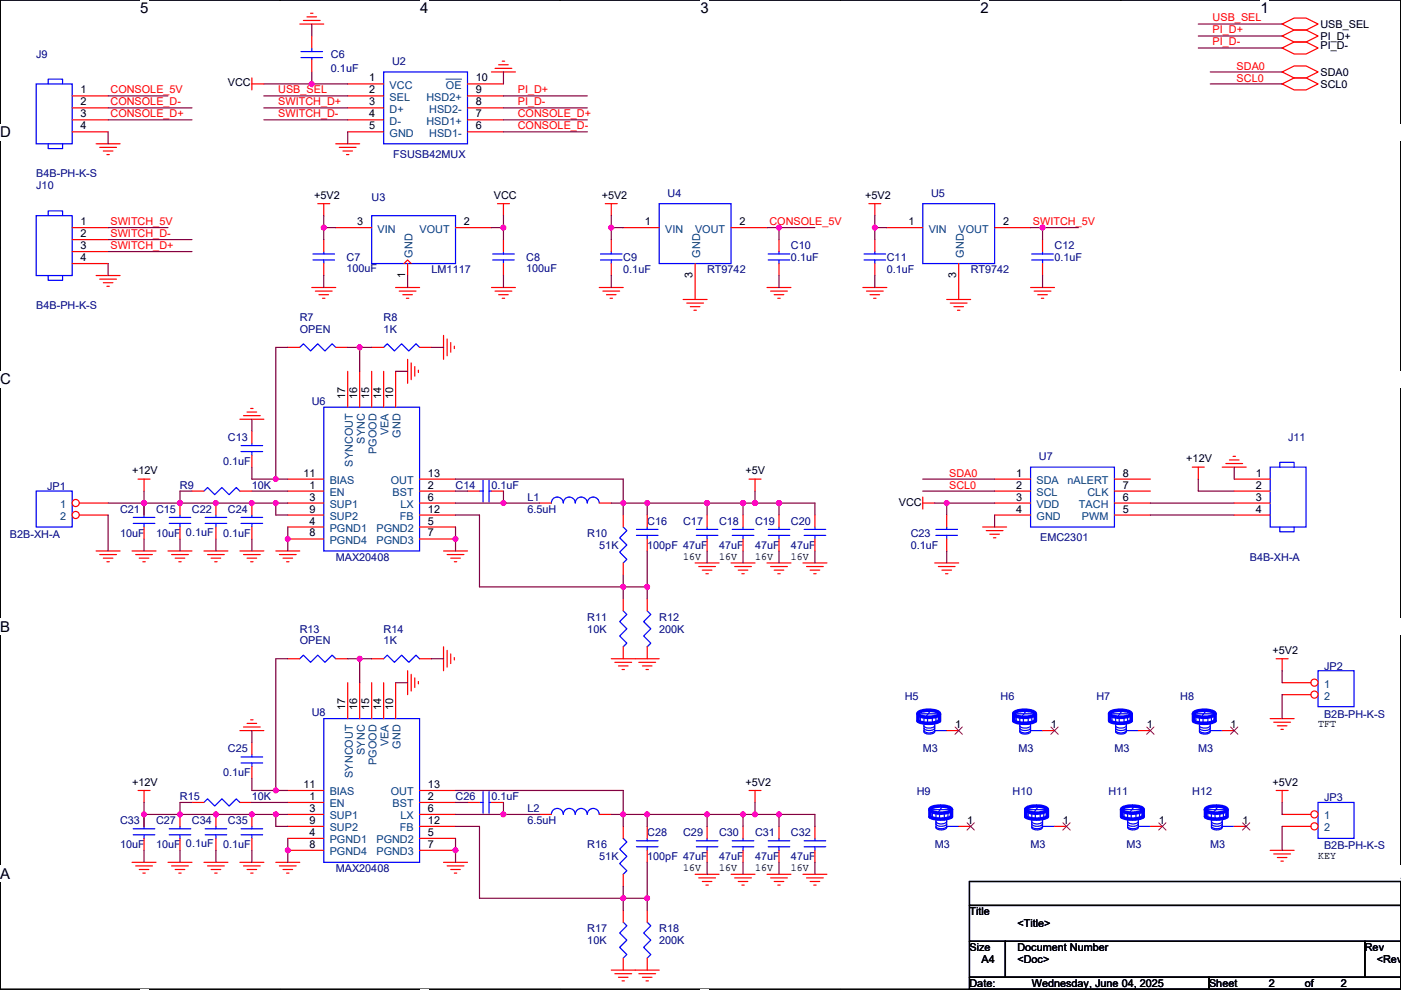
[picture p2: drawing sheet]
<svg xmlns="http://www.w3.org/2000/svg" width="297mm" height="210mm" viewBox="0 0 297 210" stroke-linecap="round" stroke-linejoin="round" font-family="sans-serif">
<path d="M.1 0h296.9v209.8h-296.9z" fill="none" stroke="#000" stroke-width=".25"/>
<g fill="#fff">
<path d="M29.7 0h1.8v3.5h-1.8z"/>
<path d="M29.7 209.8l1.8 .1z"/>
</g>
<path d="M59.4 0h.1M59.4 209.8h.1" fill="none" stroke="#000" stroke-width=".25"/>
<g fill="#fff">
<path d="M89.1 0h1.8v3.5h-1.8z"/>
<path d="M89.1 209.8l1.8 .1z"/>
</g>
<path d="M118.8 0h.1M118.8 209.8h.1" fill="none" stroke="#000" stroke-width=".25"/>
<g fill="#fff">
<path d="M148.5 0h1.8v3.5h-1.8z"/>
<path d="M148.5 209.8l1.8 .1z"/>
</g>
<path d="M178.2 0h.1M178.2 209.8h.1" fill="none" stroke="#000" stroke-width=".25"/>
<g fill="#fff">
<path d="M207.9 0h1.7v3.5h-1.7z"/>
<path d="M207.9 209.8l1.7 .1z"/>
</g>
<path d="M237.6 0h.1M237.6 209.8h.1" fill="none" stroke="#000" stroke-width=".25"/>
<g fill="#fff">
<path d="M267.3 0h1.7v3.5h-1.7z"/>
<path d="M267.3 209.8l1.7 .1z"/>
<path d="M.1 26.2h2.2v3.6h-2.2z"/>
<path d="M297 26.2v3.6z"/>
<path d="M.1 78.7h2.2v3.5h-2.2z"/>
<path d="M297 78.7v3.5z"/>
</g>
<path d="M.1 52.5h.1M297 52.5h.1" fill="none" stroke="#000" stroke-width=".25"/>
<g fill="#fff">
<path d="M.1 131.1h2.1v3.6h-2.1z"/>
<path d="M297 131.1v3.6z"/>
</g>
<path d="M.1 104.9h.1M297 104.9h.1" fill="none" stroke="#000" stroke-width=".25"/>
<g fill="#fff">
<path d="M0 183.6h2.2v3.5h-2.2z"/>
<path d="M297 183.6v3.5z"/>
</g>
<path d="M.1 157.4h.1M297 157.4h.1M205.5 199.7h7.7v7.6h-7.7zM205.5 187h91.5v5h-91.5zM205.5 192h91.5v7.7h-91.5zM213.2 199.7h76.2v7.6h-76.2zM289.4 199.7h7.6v7.6h-7.6zM205.5 207.3h50.8v2.5h-50.8zM256.3 207.3h40.7v2.5h-40.7z" fill="none" stroke="#000" stroke-width=".25"/>
<g fill="none" stroke="#f00" stroke-width=".25">
<path d="M53.4 17.8h2.5M53.4 16.5v2.6M63.6 5.1h5M64.3 4.3h3.6M65.1 3.6h2M65.8 2.8h.6M66.1 12.7v2.6M66.1 7.6v2.6M73.7 17.8h7.6M99.1 17.8h7.6M104.2 15.3h5.1M105 14.5h3.5"/>
<path d="M105.7 13.7h2.1M106.5 13h.5M271.8 5.1l2.6-1.3h2.5l2.6 1.3-2.6 1.3h-2.5zM271.8 7.6l2.6-1.2h2.5l2.6 1.2-2.6 1.3h-2.5zM271.8 10.2l2.6-1.3h2.5l2.6 1.3-2.6 1.3h-2.5zM271.8 17.8l2.6-1.3h2.5l2.6 1.3-2.6 1.3h-2.5zM271.8 15.3l2.6-1.3h2.5l2.6 1.3-2.6 1.2h-2.5zM20.4 30.5h5.1M21.1 31.3h3.6M21.9 32h2M22.7 32.8h.5M71.2 30.5h5.1"/>
<path d="M71.9 31.3h3.6M72.7 32h2M73.5 32.8h.5M73.7 20.3h7.6M73.7 22.9h7.6M73.7 25.4h7.6M73.7 28h7.6M99.1 28h7.6M99.1 25.4h7.6M99.1 22.9h7.6M99.1 20.3h7.6M20.4 58.4h5.1"/>
<path d="M21.1 59.2h3.6M21.9 60h2M67.4 43.2h2.5M68.6 43.2v2.5M105.5 43.2h2.5M106.7 43.2v2.5M128.3 43.2h2.6M129.6 43.2v2.5M184.2 43.2h2.6M185.5 43.2v2.5M188 48.3h7.6M203.3 55.9v7.6"/>
<path d="M210.9 48.3h7.6M22.7 60.7h.5M61 73.7h2.6M66.1 61h5.1M66.9 61.7h3.5M67.6 62.5h2.1M68.4 63.3h.5M71.2 73.7h2.5M83.9 61h5.1M84.6 61.7h3.6M85.4 62.5h2M86.2 63.3h.5"/>
<path d="M86.4 76.2v5.1M87.2 77v3.5M87.9 77.7v2.1M88.7 78.5v.5M94 71.1v5.1M94.8 71.9v3.6M95.6 72.7v2M96.3 73.4v.5M104.2 61h5.1M105 61.7h3.5M105.7 62.5h2.1M106.5 63.3h.5"/>
<path d="M127.1 61h5M127.8 61.7h3.6M128.6 62.5h2M129.3 63.3h.6M144.8 63.5h5.1M145.6 64.3h3.6M146.4 65h2M147.1 65.8h.5M162.6 61h5.1M163.4 61.7h3.5M164.1 62.5h2.1M164.9 63.3h.5"/>
<path d="M182.9 61h5.1M183.7 61.7h3.6M184.5 62.5h2M185.2 63.3h.5M200.7 63.5h5.1M201.5 64.3h3.5M202.2 65h2.1M203 65.8h.5M218.5 61h5.1M219.3 61.7h3.5M220 62.5h2.1M220.8 63.3h.5"/>
<path d="M50.9 88.9h5M51.6 88.2h3.6M52.4 87.4h2M53.1 86.6h.6M252.8 99.1h2.5M254.1 99.1v2.5M259.1 99.1h5.1M259.9 98.3h3.6M260.7 97.6h2M261.4 96.8h.5M20.4 116.9h5.1M21.1 117.6h3.6"/>
<path d="M21.9 118.4h2M22.7 119.1h.5M28 116.9h5.1M28.8 117.6h3.5M29.3 101.6h2.5M29.5 118.4h2.1M30.3 119.1h.5M30.5 101.6v2.6M35.6 116.9h5.1M36.4 117.6h3.5M37.1 118.4h2.1M37.9 119.1h.5"/>
<path d="M40.7 104.2h2.5M43.2 116.9h5.1M44 117.6h3.6M44.8 118.4h2M45.5 119.1h.5M50.9 116.9h5M50.9 104.2h2.5M51.6 117.6h3.6M52.4 118.4h2M53.1 119.1h.6M58.5 116.9h5.1M59.2 117.6h3.6"/>
<path d="M60 118.4h2M60.8 119.1h.5M94 116.9h5.1M94.8 117.6h3.6M95.6 118.4h2M96.3 119.1h.5M147.4 119.4h5.1M155 119.4h5.1M158.8 101.6h2.6M160.1 101.6v2.6M162.6 119.4h5.1M170.2 119.4h5.1"/>
<path d="M172.8 109.2v2.6M172.8 114.3v2.6M195.6 106.7h2.6M195.6 105.4v2.6M198.2 119.4h5.1M208.3 111.8h5.1M209.1 112.5h3.6M209.9 113.3h2M210.6 114.1h.5M261.7 101.6h7.6M261.7 104.2h7.6M261.7 106.7h7.6"/>
<path d="M261.7 109.2h7.6M94 137.2v5.1M94.8 137.9v3.6M95.6 138.7v2M96.3 139.5v.5M129.6 139.7h10.2M148.1 120.2h3.6M148.9 120.9h2M149.7 121.7h.5M155.8 120.2h3.5M156.5 120.9h2.1M157.3 121.7h.5"/>
<path d="M163.4 120.2h3.5M164.1 120.9h2.1M164.9 121.7h.5M171 120.2h3.6M171.8 120.9h2M172.5 121.7h.5M198.9 120.2h3.6M199.7 120.9h2M200.5 121.7h.5M270.6 139.7h2.5M271.8 139.7v2.6M50.9 155h5"/>
<path d="M51.6 154.2h3.6M52.4 153.4h2M53.1 152.7h.6M53.4 157.5v2.5M86.4 142.3v5M87.2 143v3.6M87.9 143.8v2M88.7 144.5v.6M130.4 140.5h3.5M131.1 141.2h2.1M131.9 142h.5M135.4 140.5h3.6"/>
<path d="M136.2 141.2h2M137 142h.5M221 155h2.6M241.4 155h2.5M269.3 152.4h5.1M270.1 153.2h3.5M270.8 153.9h2.1M271.6 154.7h.5M29.3 167.7h2.5M30.5 167.7v2.5M40.7 170.2h2.5M50.9 170.2h2.5"/>
<path d="M53.4 162.6v2.5M158.8 167.7h2.6M160.1 167.7v2.5M172.8 175.3v2.5M270.6 167.7h2.5M271.8 167.7v2.5M28 182.9h5.1M28.8 183.7h3.5M29.5 184.4h2.1M30.3 185.2h.5M35.6 182.9h5.1M36.4 183.7h3.5"/>
<path d="M37.1 184.4h2.1M37.9 185.2h.5M43.2 182.9h5.1M44 183.7h3.6M44.8 184.4h2M45.5 185.2h.5M50.9 182.9h5M51.6 183.7h3.6M52.4 184.4h2M53.1 185.2h.6M58.5 182.9h5.1M59.2 183.7h3.6"/>
<path d="M60 184.4h2M60.8 185.2h.5M94 182.9h5.1M94.8 183.7h3.6M95.6 184.4h2M96.3 185.2h.5M147.4 185.4h5.1M148.1 186.2h3.6M148.9 187h2M149.7 187.7h.5M155 185.4h5.1M155.8 186.2h3.5"/>
<path d="M156.5 187h2.1M157.3 187.7h.5M162.6 185.4h5.1M163.4 186.2h3.5M164.1 187h2.1M164.9 187.7h.5M170.2 185.4h5.1M171 186.2h3.6M171.8 187h2M172.5 187.7h.5M172.8 180.4v2.5M269.3 180.4h5.1"/>
<path d="M270.1 181.1h3.5M270.8 181.9h2.1M271.6 182.6h.5M130.4 206.5h3.5M131.1 207.3h2.1M131.9 208h.5M135.4 206.5h3.6M136.2 207.3h2M137 208h.5M139.8 205.8h-10.2"/>
</g>
<g fill="none" stroke="#00f" stroke-width=".25">
<path d="M63.8 10.9h4.6M63.8 12.2h4.6M66.1 12.2v.5M66.1 10.2v.7M81.3 15.3h17.8v15.2h-17.8zM195.6 43.2h15.3v12.7h-15.3zM63.6 73.7l.7-.8 1.5 1.5 1.6-1.5 1.5 1.5 1.5-1.5 .8 .8M269.3 99.1h7.6v12.7h-7.6zM271.3 99.1v-1h3.1v1M43.2 104.2l.8-.8 1.5 1.5 1.6-1.5 1.5 1.5 1.5-1.5 .8 .8M170.5 113.6h4.6M170.5 112.3h4.6"/>
<path d="M172.8 111.8v.5M172.8 113.6v.7M271.3 111.8v1h3.1v-1M215.5 151.4h3.8M215.5 151.9v1.3M216.2 154.4a1.52 1.52 0 0 0 2.3 0M216.2 153.9a1.52 1.52 0 0 0 2.3 0M216.2 154.9a1.52 1.52 0 0 0 2.3 0M216.2 152.2v1.2M217 152.2v1.2M217.5 150.9l-.8 1M218 152.2v1.2"/>
<path d="M218.5 153.4v1.8a1.54 1.54 0 0 1-2.3 0v-1.5M218.5 155h2.5M218.8 151.9v1.3M235.8 151.4h3.8M235.8 151.9v1.3M236.5 153.7v1.5a1.54 1.54 0 0 0 2.3 0M236.5 154.4a1.52 1.52 0 0 0 2.3 0M236.5 153.9a1.52 1.52 0 0 0 2.3 0M236.5 154.9a1.52 1.52 0 0 0 2.3 0M236.5 152.2v1.2M237.3 152.2v1.2M237.8 150.9l-.8 1"/>
<path d="M238.3 152.2v1.2M238.8 153.4v1.8M238.8 155h2.6M239.1 151.9v1.3M43.2 170.2l.8-.8 1.5 1.6 1.6-1.6 1.5 1.6 1.5-1.6 .8 .8M51.1 161.8h4.6M51.1 160.5h4.6M53.4 160v.5M53.4 161.8v.8M170.5 179.6h4.6M170.5 178.3h4.6M172.8 177.8v.5"/>
<path d="M172.8 179.6v.8M279.5 170.2h7.6v7.6h-7.6z"/>
</g>
<path d="M94.5 16.8h3.4" fill="none" stroke="#004080" stroke-width=".21"/>
<path d="M214.9 151.4v1.5M215 152.9a5.3 5.3 0 0 0 4.4 0M215.1 151.1a4.9 4.9 0 0 1 4.3 0l.1 .3a3.1 3.1 0 0 1-3 .7 1.61 1.61 0 0 1-1.6-.7zM219.5 151.4v1.5M235.3 151.4v1.5a5.3 5.3 0 0 0 4.5 0M235.4 151.1a4.9 4.9 0 0 1 4.3 0l.1 .3a3.1 3.1 0 0 1-3 .7 1.61 1.61 0 0 1-1.5-.7zM239.8 151.4v1.5" fill="none" stroke="#00f" stroke-width=".76"/>
<path d="M222.8 154.2l1.6 1.5M224.3 154.2l-1.5 1.5M243.1 154.2l1.6 1.5M244.7 154.2l-1.6 1.5" fill="none" stroke="#804000" stroke-width=".21"/>
<circle cx="278.7" cy="172.7" r=".76" fill="#fff" stroke="#f00" stroke-width=".25"/>
<path d="M271.8 172.7h6.1" fill="none" stroke="#f00" stroke-width=".25"/>
<circle cx="278.7" cy="175.3" r=".76" fill="#fff" stroke="#f00" stroke-width=".25"/>
<path d="M78.8 73.7h2.5M89 73.7h2.5M30.5 106.7v2.5M30.5 111.8v2.5M99.1 104.2h2.6M104.2 104.2h2.5M30.5 172.7v2.6M30.5 177.8v2.6M203.3 175.3h2.5M271.8 175.3h6.1" fill="none" stroke="#f00" stroke-width=".25"/>
<g fill="none" stroke="#00f" stroke-width=".25">
<path d="M81.3 73.7l.8-.8 1.5 1.5 1.6-1.5 1.5 1.5 1.5-1.5 .8 .8M28.3 111h4.5M28.3 109.7h4.5M30.5 109.2v.5M30.5 111v.8M101.7 104.2h.7M102.4 101.9v4.5M103.7 101.9v4.5M103.7 104.2h.5M279.5 142.3h7.6v7.6h-7.6zM28.3 177.1h4.5M28.3 175.8h4.5"/>
<path d="M30.5 175.3v.5M30.5 177.1v.7M197.7 171.7h3.8M197.7 172.2v1.3M198.4 174v1.5M198.4 175.5a1.52 1.52 0 0 0 2.3 0M198.4 174.8a1.52 1.52 0 0 0 2.3 0M198.4 174.2a1.52 1.52 0 0 0 2.3 0M198.4 175.3a1.52 1.52 0 0 0 2.3 0M198.4 172.5v1.3M199.2 172.5v1.3M199.7 171.2l-.8 1"/>
<path d="M200.2 172.5v1.3M200.7 173.8v1.7M200.7 175.3h2.6M201 172.2v1.3"/>
</g>
<path d="M197.2 171.7v1.5M197.2 173.2a5.3 5.3 0 0 0 4.5 0M197.3 171.5a4.9 4.9 0 0 1 4.3 0l.1 .2a3.1 3.1 0 0 1-3 .7 1.61 1.61 0 0 1-1.5-.7zM201.7 171.7v1.5" fill="none" stroke="#00f" stroke-width=".76"/>
<path d="M205 174.5l1.6 1.6M206.6 174.5l-1.6 1.6" fill="none" stroke="#804000" stroke-width=".21"/>
<circle cx="278.7" cy="144.8" r=".76" fill="#fff" stroke="#f00" stroke-width=".25"/>
<path d="M271.8 144.8h6.1" fill="none" stroke="#f00" stroke-width=".25"/>
<circle cx="278.7" cy="147.3" r=".76" fill="#fff" stroke="#f00" stroke-width=".25"/>
<g fill="none" stroke="#f00" stroke-width=".25">
<path d="M15.3 20.3h7.6M15.3 22.9h7.6M15.3 25.4h7.6M15.3 28h7.6M15.3 48.3h7.6M15.3 50.8h7.6M15.3 53.4h7.6M15.3 55.9h7.6M68.6 50.8v2.6M68.6 55.9v2.5M129.6 50.8v2.6M129.6 55.9v2.5"/>
<path d="M132.1 48.3h7.7M147.4 55.9v7.6M155 48.3h7.6M165.2 50.8v2.6M165.2 55.9v2.5M185.5 50.8v2.6M185.5 55.9v2.5M221 50.8v2.6M221 55.9v2.5M73.7 78.8v7.6M76.3 78.8v7.6M78.8 78.8v7.6"/>
<path d="M81.3 78.8v7.6M83.9 78.8v7.6M38.2 106.7v2.5M38.2 111.8v2.5M45.8 106.7v2.5M45.8 111.8v2.5M53.4 106.7v2.5M53.4 111.8v2.5M61 104.2h7.6M61 106.7h7.6M61 111.8h7.6M61 114.3h7.6"/>
<path d="M61 109.2h7.6M61 101.6h7.6M89 104.2h7.6M89 111.8h7.6M89 106.7h7.6M89 114.3h7.6M89 109.2h7.6M89 101.6h7.6M114.4 106.7h2.5M127.1 106.7h2.5M132.1 109.2v2.6M132.1 119.4v2.5"/>
<path d="M137.2 109.2v2.6M137.2 114.3v2.6M149.9 109.2v2.6M149.9 114.3v2.6M157.5 109.2v2.6M157.5 114.3v2.6M210.9 101.6h7.6M210.9 104.2h7.6M210.9 106.7h7.6M210.9 109.2h7.6M236.3 109.2h7.6M236.3 106.7h7.6"/>
<path d="M236.3 104.2h7.6M236.3 101.6h7.6M61 139.7h2.6M71.2 139.7h2.5M78.8 139.7h2.5M89 139.7h2.5M132.1 127v2.6M132.1 137.2v2.5M137.2 127v2.6M137.2 137.2v2.5M259.1 155h2.6M271.8 147.3h6.1"/>
<path d="M38.2 172.7v2.6M38.2 177.8v2.6M45.8 172.7v2.6M45.8 177.8v2.6M53.4 172.7v2.6M53.4 177.8v2.6M99.1 170.2h2.6M104.2 170.2h2.5M114.4 172.7h2.5M127.1 172.7h2.5M132.1 175.3v2.5M137.2 175.3v2.5"/>
<path d="M149.9 175.3v2.5M157.5 175.3v2.5M223.6 175.3h2.5M243.9 175.3h2.5M261.7 175.3h2.5M132.1 185.4v2.6M132.1 193.1v2.5M137.2 180.4v2.5M137.2 193.1v2.5M149.9 180.4v2.5M157.5 180.4v2.5M132.1 203.2v2.6"/>
<path d="M137.2 203.2v2.6"/>
</g>
<g fill="none" stroke="#00f" stroke-width=".76">
<path d="M253 151.4v1.5M253.1 152.9a5.3 5.3 0 0 0 4.4 0M253.2 151.1a4.9 4.9 0 0 1 4.3 0l.1 .3a3.1 3.1 0 0 1-3 .7 1.61 1.61 0 0 1-1.6-.7zM257.6 151.4v1.5M217.5 171.7v1.5M217.5 173.2a5.3 5.3 0 0 0 4.5 0M217.6 171.5a4.9 4.9 0 0 1 4.3 0l.1 .2a3.1 3.1 0 0 1-3 .7 1.61 1.61 0 0 1-1.5-.7zM222.1 171.7v1.5M237.8 171.7v1.5M237.8 173.2a5.3 5.3 0 0 0 4.5 0M237.9 171.5a4.9 4.9 0 0 1 4.3 0l.2 .2a3.1 3.1 0 0 1-3 .7 1.61 1.61 0 0 1-1.6-.7zM242.4 171.7v1.5"/>
<path d="M255.6 171.7v1.5M255.6 173.2a5.3 5.3 0 0 0 4.5 0M255.7 171.5a4.9 4.9 0 0 1 4.3 0l.1 .2a3.1 3.1 0 0 1-3 .7 1.61 1.61 0 0 1-1.5-.7zM260.2 171.7v1.5"/>
</g>
<g fill="none" stroke="#00f" stroke-width=".25">
<path d="M7.7 17.8h7.6v12.7h-7.6zM10.2 17.8v-1h3.1v1M10.2 30.5v1h3.1v-1M7.7 45.7h7.6v12.7h-7.6zM10.2 45.7v-1h3.1v1M10.2 58.4v1.1h3.1v-1.1M66.4 55.1h4.5M66.4 53.9h4.5M68.6 53.4v.5M68.6 55.1v.8M127.3 55.1h4.6M127.3 53.9h4.6"/>
<path d="M129.6 53.4v.5M129.6 55.1v.8M139.8 43.2h15.2v12.7h-15.2zM162.9 55.1h4.5M162.9 53.9h4.5M165.2 53.4v.5M165.2 55.1v.8M183.2 55.1h4.6M183.2 53.9h4.6M185.5 53.4v.5M185.5 55.1v.8M218.8 55.1h4.5"/>
<path d="M218.8 53.9h4.5M221 53.4v.5M221 55.1v.8M68.6 86.4h20.4v30.5h-20.4zM218.5 99.1h17.8v12.7h-17.8zM7.7 104.2h7.6v7.6h-7.6zM35.9 111h4.5M35.9 109.7h4.5M38.2 109.2v.5M38.2 111v.8M43.5 111h4.6M43.5 109.7h4.6"/>
<path d="M45.8 109.2v.5M45.8 111v.8M51.1 111h4.6M51.1 109.7h4.6M53.4 109.2v.5M53.4 111v.8M116.9 106.7a1.26 1.26 0 0 1 1.3-1.3 1.26 1.26 0 0 1 1.2 1.3 1.27 1.27 0 0 1 1.3-1.3 1.27 1.27 0 0 1 1.3 1.3 1.27 1.27 0 0 1 1.2-1.3 1.27 1.27 0 0 1 1.3 1.3 1.27 1.27 0 0 1 1.3-1.3 1.27 1.27 0 0 1 1.2 1.3M132.1 111.8l.8 .7-1.5 1.6 1.5 1.5-1.5 1.5 1.5 1.5-.8 .8M134.9 113.6h4.6M134.9 112.3h4.6M137.2 111.8v.5M137.2 113.6v.7"/>
<path d="M147.6 113.6h4.6M147.6 112.3h4.6M149.9 111.8v.5M149.9 113.6v.7M155.3 113.6h4.5M155.3 112.3h4.5M157.5 111.8v.5M157.5 113.6v.7M63.6 139.7l.7-.7 1.5 1.5 1.6-1.5 1.5 1.5 1.5-1.5 .8 .7M81.3 139.7l.8-.7 1.5 1.5 1.6-1.5 1.5 1.5 1.5-1.5 .8 .7M132.1 129.6l.8 .7-1.5 1.5 1.5 1.6-1.5 1.5 1.5 1.5-.8 .8M137.2 129.6l.8 .7-1.5 1.5 1.5 1.6-1.5 1.5 1.5 1.5-.8 .8"/>
<path d="M253.6 151.4h3.8M253.6 151.9v1.3M254.3 154.4a1.52 1.52 0 0 0 2.3 0M254.3 153.9a1.52 1.52 0 0 0 2.3 0M254.3 154.9a1.52 1.52 0 0 0 2.3 0M254.3 152.2v1.2M255.1 152.2v1.2M255.6 150.9l-.8 1M256.1 152.2v1.2M256.6 153.4v1.8a1.54 1.54 0 0 1-2.3 0v-1.5M256.6 155h2.5M256.9 151.9v1.3"/>
<path d="M35.9 177.1h4.5M35.9 175.8h4.5M38.2 175.3v.5M38.2 177.1v.7M43.5 177.1h4.6M43.5 175.8h4.6M45.8 175.3v.5M45.8 177.1v.7M51.1 177.1h4.6M51.1 175.8h4.6M53.4 175.3v.5M53.4 177.1v.7"/>
<path d="M101.7 170.2h.7M102.4 167.9v4.6M103.7 167.9v4.6M103.7 170.2h.5M116.9 172.7a1.26 1.26 0 0 1 1.3-1.2 1.26 1.26 0 0 1 1.2 1.2 1.27 1.27 0 0 1 1.3-1.2 1.27 1.27 0 0 1 1.3 1.2 1.27 1.27 0 0 1 1.2-1.2 1.27 1.27 0 0 1 1.3 1.2 1.27 1.27 0 0 1 1.3-1.2 1.27 1.27 0 0 1 1.2 1.2M132.1 177.8l.8 .8-1.5 1.5 1.5 1.5-1.5 1.6 1.5 1.5-.8 .7M134.9 179.6h4.6M134.9 178.3h4.6M137.2 177.8v.5M137.2 179.6v.8M147.6 179.6h4.6M147.6 178.3h4.6"/>
<path d="M149.9 177.8v.5M149.9 179.6v.8M155.3 179.6h4.5M155.3 178.3h4.5M157.5 177.8v.5M157.5 179.6v.8M218 171.7h3.8M218 172.2v1.3M218.8 174v1.5M218.8 175.5a1.52 1.52 0 0 0 2.2 0M218.8 174.8a1.52 1.52 0 0 0 2.2 0M218.8 174.2a1.52 1.52 0 0 0 2.2 0"/>
<path d="M218.8 175.3a1.52 1.52 0 0 0 2.2 0M218.8 172.5v1.3M219.5 172.5v1.3M220 171.2l-.7 1M220.5 172.5v1.3M221 173.8v1.7M221 175.3h2.6M221.3 172.2v1.3M238.3 171.7h3.8M238.3 172.2v1.3M239.1 174v1.5M239.1 175.5a1.52 1.52 0 0 0 2.2 0"/>
<path d="M239.1 174.8a1.52 1.52 0 0 0 2.2 0M239.1 174.2a1.52 1.52 0 0 0 2.2 0M239.1 175.3a1.52 1.52 0 0 0 2.2 0M239.1 172.5v1.3M239.8 172.5v1.3M240.3 171.2l-.7 1M240.9 172.5v1.3M241.4 173.8v1.7M241.4 175.3h2.5M241.6 172.2v1.3M256.1 171.7h3.8M256.1 172.2v1.3"/>
<path d="M256.9 174v1.5M256.9 175.5a1.52 1.52 0 0 0 2.2 0M256.9 174.8a1.52 1.52 0 0 0 2.2 0M256.9 174.2a1.52 1.52 0 0 0 2.2 0M256.9 175.3a1.52 1.52 0 0 0 2.2 0M256.9 172.5v1.3M257.6 172.5v1.3M258.1 171.2l-.7 1M258.6 172.5v1.3M259.1 173.8v1.7M259.1 175.3h2.6M259.4 172.2v1.3"/>
<path d="M132.1 195.6l.8 .8-1.5 1.5 1.5 1.5-1.5 1.5 1.5 1.6-.8 .7M137.2 195.6l.8 .8-1.5 1.5 1.5 1.5-1.5 1.5 1.5 1.6-.8 .7"/>
</g>
<path d="M260.9 154.2l1.6 1.5M262.4 154.2l-1.5 1.5M225.4 174.5l1.5 1.6M226.9 174.5l-1.6 1.6M245.7 174.5l1.5 1.6M247.2 174.5l-1.5 1.6M263.5 174.5l1.5 1.6M265 174.5l-1.6 1.6" fill="none" stroke="#804000" stroke-width=".21"/>
<circle cx="16" cy="106.7" r=".76" fill="#fff" stroke="#f00" stroke-width=".25"/>
<path d="M16.8 106.7h6.1" fill="none" stroke="#f00" stroke-width=".25"/>
<circle cx="16" cy="109.2" r=".76" fill="#fff" stroke="#f00" stroke-width=".25"/>
<g fill="none" stroke="#f00" stroke-width=".25">
<path d="M71.2 48.3h7.6M85.7 55.9l.7-.8 .8 .8M86.4 55.9v2.5M96.6 48.3h7.6M106.7 50.8v2.6M106.7 55.9v2.5M53.4 91.5v2.5M53.4 96.5v2.6M16.8 109.2h6.1M165.2 109.2v2.6M165.2 114.3v2.6M200.7 109.2v2.6"/>
<path d="M200.7 114.3v2.6M73.7 144.8v7.6M76.3 144.8v7.6M78.8 144.8v7.6M81.3 144.8v7.6M83.9 144.8v7.6M200.7 155h2.6M61 170.2h7.6M61 172.7h7.6M61 177.8h7.6M61 175.3h7.6M61 167.7h7.6"/>
<path d="M89 170.2h7.6M89 177.8h7.6M89 172.7h7.6M89 175.3h7.6M89 167.7h7.6M165.2 175.3v2.5M61 180.4h7.6M89 180.4h7.6M165.2 180.4v2.5"/>
</g>
<g fill="none" stroke="#00f" stroke-width=".25">
<path d="M78.8 45.7h17.8v10.2h-17.8zM104.5 55.1h4.5M104.5 53.9h4.5M106.7 53.4v.5M106.7 55.1v.8M51.1 95.8h4.6M51.1 94.5h4.6M53.4 94v.5M53.4 95.8v.7M162.9 113.6h4.5M162.9 112.3h4.5M165.2 111.8v.5"/>
<path d="M165.2 113.6v.7M198.4 113.6h4.6M198.4 112.3h4.6M200.7 111.8v.5M200.7 113.6v.7M68.6 152.4h20.4v30.5h-20.4zM195.1 151.4h3.8M195.1 151.9v1.3M195.9 154.4a1.52 1.52 0 0 0 2.3 0M195.9 153.9a1.52 1.52 0 0 0 2.3 0M195.9 154.9a1.52 1.52 0 0 0 2.3 0M195.9 152.2v1.2"/>
<path d="M196.7 152.2v1.2M197.2 150.9l-.8 1M197.7 152.2v1.2M198.2 153.4v1.8a1.54 1.54 0 0 1-2.3 0v-1.5M198.2 155h2.5M198.4 151.9v1.3M162.9 179.6h4.5M162.9 178.3h4.5M165.2 177.8v.5M165.2 179.6v.8"/>
</g>
<path d="M194.6 151.4v1.5M194.7 152.9a5.3 5.3 0 0 0 4.4 0M194.7 151.1a4.9 4.9 0 0 1 4.4 0l.1 .3a3.1 3.1 0 0 1-3 .7 1.61 1.61 0 0 1-1.6-.7zM199.2 151.4v1.5" fill="none" stroke="#00f" stroke-width=".76"/>
<path d="M202.5 154.2l1.5 1.5M204 154.2l-1.5 1.5" fill="none" stroke="#804000" stroke-width=".21"/>
<g fill="none" stroke="#800040" stroke-width=".25">
<path d="M55.9 17.8h10.2M66.1 17.8h7.6M66.1 5.1v2.5M66.1 15.3v2.5M106.7 15.3v2.5M254.1 7.6h17.7M254.1 10.2h17.7M254.1 5.1h17.7M256.6 17.8h15.2M256.6 15.3h15.2M22.9 20.3h12.7M22.9 22.9h17.8"/>
<path d="M22.9 25.4h17.8M22.9 28v2.5M55.9 22.9h17.8M55.9 25.4h17.8M55.9 20.3h17.8M73.7 28v2.5M106.7 20.3h17.8M106.7 22.9h17.8M106.7 25.4h17.8M106.7 28h17.8M22.9 50.8h17.8M22.9 48.3h12.7"/>
<path d="M22.9 55.9v2.5M22.9 53.4h17.8M68.6 48.3h2.6M68.6 45.7v2.6M68.6 58.4v2.6M68.6 48.3v2.5M86.4 58.4v2.6M104.2 48.3h2.5M106.7 58.4v2.6M106.7 45.7v2.6M106.7 48.3v2.5M129.6 58.4v2.6"/>
<path d="M129.6 45.7v2.6M129.6 48.3v2.5M129.6 48.3h2.5M162.6 48.3h2.6M165.2 58.4v2.6M165.2 48.3v2.5M165.2 48.3h7.6M185.5 45.7v2.6M185.5 48.3v2.5M185.5 58.4v2.6M185.5 48.3h2.5M218.5 48.3h2.5"/>
<path d="M221 48.3h7.7M221 48.3v2.5M221 58.4v2.6M61 73.7h-2.5v27.9M73.7 73.7h2.6M76.3 73.7h2.5M76.3 73.7v5.1M83.9 78.8h2.5M91.5 73.7h2.5M53.4 88.9v2.6M53.4 99.1v2.5h5.1M261.7 99.1v2.5"/>
<path d="M22.9 106.7h7.6M22.9 109.2v7.7M30.5 106.7h7.7M30.5 104.2v2.5M30.5 106.7v2.5M30.5 114.3v2.6M38.2 106.7h20.3M38.2 114.3v2.6M40.7 104.2h-2.5v2.5M45.8 114.3v2.6M53.4 104.2h7.6M53.4 114.3v2.6"/>
<path d="M58.5 101.6h2.5M58.5 106.7h2.5M58.5 106.7v2.5h2.5M61 111.8v5.1M96.6 101.6h35.5v5.1M96.6 104.2h2.5M96.6 106.7h10.1M96.6 109.2h5.1v15.3h30.4M96.6 111.8v5.1M106.7 104.2v2.5M106.7 106.7h7.7M129.6 106.7h2.5"/>
<path d="M132.1 106.7h5.1M132.1 106.7v2.5M137.2 106.7h12.7M137.2 106.7v2.5M137.2 116.9v7.6M149.9 106.7v2.5M149.9 116.9v2.5M149.9 106.7h7.6M157.5 106.7v2.5M157.5 116.9v2.5M157.5 106.7h2.6M160.1 106.7h5.1"/>
<path d="M160.1 104.2v2.5M165.2 106.7v2.5M165.2 106.7h7.6v2.5M165.2 116.9v2.5M172.8 116.9v2.5M195.6 101.6h15.3M195.6 104.2h15.3M198.2 106.7h2.5M200.7 116.9v2.5M210.9 109.2v2.6M210.9 106.7h-10.2v2.5M243.9 106.7h17.8"/>
<path d="M243.9 109.2h17.8M254.1 101.6v2.6h7.6M61 139.7h-2.5v28M73.7 139.7h2.6M76.3 139.7h2.5M76.3 139.7v5.1M91.5 139.7h2.5M132.1 124.5h5.1M132.1 124.5v2.5M132.1 121.9v2.6M137.2 124.5v2.5M53.4 155v2.5"/>
<path d="M83.9 144.8h2.5M271.8 147.3v5.1M271.8 142.3v2.5M30.5 172.7h7.7M30.5 170.2v2.5M30.5 172.7v2.6M38.2 172.7h20.3M40.7 170.2h-2.5v2.5M53.4 170.2h7.6M53.4 165.1v2.6h5.1M58.5 167.7h2.5M58.5 172.7h2.5"/>
<path d="M58.5 172.7v2.6h2.5M61 177.8v5.1M96.6 167.7h35.5v5M96.6 172.7h10.1M96.6 177.8v5.1M96.6 170.2h2.5M96.6 175.3h5.1v15.2h30.4M106.7 172.7h7.7M106.7 170.2v2.5M129.6 172.7h2.5M132.1 172.7h5.1M132.1 172.7v2.6"/>
<path d="M137.2 172.7v2.6M137.2 172.7h12.7M149.9 172.7v2.6M149.9 172.7h7.6M157.5 172.7v2.6M157.5 172.7h2.6M160.1 170.2v2.5M160.1 172.7h5.1M165.2 172.7v2.6M165.2 172.7h7.6v2.6M271.8 175.3v5.1M271.8 170.2v2.5"/>
<path d="M30.5 180.4v2.5M38.2 180.4v2.5M45.8 180.4v2.5M53.4 180.4v2.5M132.1 190.5h5.1M132.1 190.5v2.6M132.1 188v2.5M137.2 182.9v7.6M137.2 190.5v2.6M149.9 182.9v2.5M157.5 182.9v2.5M165.2 182.9v2.5"/>
<path d="M172.8 182.9v2.5"/>
</g>
<g fill="#f0f" stroke="#f0f" stroke-width=".25">
<circle cx="68.6" cy="48.3" r=".5"/>
<circle cx="106.7" cy="48.3" r=".5"/>
<circle cx="58.5" cy="101.6" r=".5"/>
<circle cx="76.2" cy="73.7" r=".5"/>
<circle cx="132.1" cy="106.7" r=".5"/>
<circle cx="30.5" cy="106.7" r=".5"/>
<circle cx="38.1" cy="106.7" r=".5"/>
<circle cx="106.7" cy="106.7" r=".5"/>
<circle cx="160.1" cy="106.7" r=".5"/>
<circle cx="53.4" cy="106.7" r=".5"/>
<circle cx="45.8" cy="106.7" r=".5"/>
<circle cx="58.5" cy="106.7" r=".5"/>
<circle cx="149.9" cy="106.7" r=".5"/>
<circle cx="137.2" cy="106.7" r=".5"/>
<circle cx="157.5" cy="106.7" r=".5"/>
<circle cx="165.1" cy="106.7" r=".5"/>
<circle cx="96.6" cy="114.3" r=".5"/>
<circle cx="61" cy="114.3" r=".5"/>
<circle cx="132.1" cy="124.5" r=".5"/>
<circle cx="137.2" cy="124.5" r=".5"/>
<circle cx="129.6" cy="48.3" r=".5"/>
<circle cx="165.1" cy="48.3" r=".5"/>
<circle cx="185.5" cy="48.3" r=".5"/>
<circle cx="221" cy="48.3" r=".5"/>
<circle cx="58.5" cy="167.6" r=".5"/>
<circle cx="76.2" cy="139.7" r=".5"/>
<circle cx="38.1" cy="172.7" r=".5"/>
<circle cx="30.5" cy="172.7" r=".5"/>
<circle cx="53.4" cy="172.7" r=".5"/>
<circle cx="45.8" cy="172.7" r=".5"/>
<circle cx="58.5" cy="172.7" r=".5"/>
<circle cx="106.7" cy="172.7" r=".5"/>
<circle cx="132.1" cy="172.7" r=".5"/>
<circle cx="149.9" cy="172.7" r=".5"/>
<circle cx="137.2" cy="172.7" r=".5"/>
<circle cx="157.5" cy="172.7" r=".5"/>
<circle cx="165.1" cy="172.7" r=".5"/>
<circle cx="160.1" cy="172.7" r=".5"/>
<circle cx="61" cy="180.3" r=".5"/>
<circle cx="96.6" cy="180.3" r=".5"/>
<circle cx="137.2" cy="190.5" r=".5"/>
<circle cx="132.1" cy="190.5" r=".5"/>
<circle cx="200.7" cy="106.7" r=".5"/>
<circle cx="66.1" cy="17.8" r=".5"/>
</g>
<g font-size="3.2">
<text x="29.7" y="2.8">5</text>
<text x="89.1" y="2.8">4</text>
<text x="148.5" y="2.8">3</text>
<text x="207.9" y="2.8">2</text>
<text x="267.3" y="2.8">1</text>
<text x=".1" y="29.1">D</text>
<text x=".1" y="81.5">C</text>
<text x=".1" y="134">B</text>
<text x=".1" y="186.4">A</text>
<text x="297" y="186.4">A</text>
</g>
<g font-size="2.3" fill="#f00">
<text x="257.1" y="4.5">USB_SEL</text>
<text x="257.1" y="7">PI_D+</text>
<text x="257.1" y="9.6">PI_D-</text>
<text x="262.2" y="14.8">SDA0</text>
<text x="262.2" y="17.3">SCL0</text>
<text x="23.4" y="19.7">CONSOLE_5V</text>
<text x="23.4" y="22.3">CONSOLE_D-</text>
<text x="59" y="22.3">SWITCH_D+</text>
<text x="59" y="19.7">USB_SEL</text>
<text x="109.8" y="19.7">PI_D+</text>
<text x="109.8" y="22.3">PI_D-</text>
<text x="23.4" y="24.8">CONSOLE_D+</text>
<text x="59" y="24.8">SWITCH_D-</text>
<text x="109.8" y="24.8">CONSOLE_D+</text>
<text x="109.8" y="27.3">CONSOLE_D-</text>
<text x="23.4" y="47.7">SWITCH_5V</text>
<text x="163.1" y="47.7">CONSOLE_5V</text>
<text x="219" y="47.7">SWITCH_5V</text>
<text x="23.4" y="50.2">SWITCH_D-</text>
<text x="23.4" y="52.7">SWITCH_D+</text>
<text x="201.2" y="101.1">SDA0</text>
<text x="201.2" y="103.7">SCL0</text>
</g>
<g font-size="2.3">
<text x="280" y="5.9">USB_SEL</text>
<text x="280" y="8.4">PI_D+</text>
<text x="280" y="10.5">PI_D-</text>
<text x="78.3" y="17.3">1</text>
<text x="100.9" y="17.3">10</text>
<text x="280" y="16">SDA0</text>
<text x="17.1" y="19.8">1</text>
<text x="17.1" y="22.4">2</text>
<text x="48.3" y="18.3">VCC</text>
<text x="78.3" y="19.8">2</text>
<text x="78.3" y="22.4">3</text>
<text x="100.9" y="22.4">8</text>
<text x="100.9" y="19.8">9</text>
<text x="280" y="18.6">SCL0</text>
<text x="17.1" y="24.9">3</text>
<text x="17.1" y="27.4">4</text>
<text x="78.3" y="24.9">4</text>
<text x="78.3" y="27.4">5</text>
<text x="100.9" y="27.4">6</text>
<text x="100.9" y="24.9">7</text>
<text x="17.1" y="47.8">1</text>
<text x="66.6" y="42.2">+5V2</text>
<text x="75.8" y="47.8">3</text>
<text x="98.4" y="47.8">2</text>
<text x="104.7" y="42.2">VCC</text>
<text x="127.6" y="42.2">+5V2</text>
<text x="136.7" y="47.8">1</text>
<text x="156.8" y="47.8">2</text>
<text x="183.4" y="42.2">+5V2</text>
<text x="192.6" y="47.8">1</text>
<text x="212.7" y="47.8">2</text>
<text x="17.1" y="50.3">2</text>
<text x="17.1" y="52.8">3</text>
<text x="17.1" y="55.4">4</text>
<text x="85.9" y="59" transform="rotate(-90 85.9 59)">1</text>
<text x="146.9" y="59" transform="rotate(-90 146.9 59)">3</text>
<text x="202.7" y="59" transform="rotate(-90 202.7 59)">3</text>
<text x="73.2" y="84.6" transform="rotate(-90 73.2 84.6)">17</text>
<text x="75.7" y="84.6" transform="rotate(-90 75.7 84.6)">16</text>
<text x="78.3" y="84.6" transform="rotate(-90 78.3 84.6)">15</text>
<text x="80.8" y="84.6" transform="rotate(-90 80.8 84.6)">14</text>
<text x="83.4" y="84.6" transform="rotate(-90 83.4 84.6)">10</text>
<text x="28" y="100.6">+12V</text>
<text x="64.3" y="101.1">11</text>
<text x="90.7" y="101.1">13</text>
<text x="158" y="100.6">+5V</text>
<text x="215.5" y="101.1">1</text>
<text x="238.1" y="101.1">8</text>
<text x="251.5" y="98.1">+12V</text>
<text x="266.3" y="101.1">1</text>
<text x="65.6" y="103.6">1</text>
<text x="65.6" y="106.2">3</text>
<text x="90.7" y="106.2">6</text>
<text x="90.7" y="103.6">2</text>
<text x="190.6" y="107.2">VCC</text>
<text x="215.5" y="103.6">2</text>
<text x="215.5" y="106.2">3</text>
<text x="238.1" y="103.6">7</text>
<text x="238.1" y="106.2">6</text>
<text x="266.3" y="103.6">2</text>
<text x="266.3" y="106.2">3</text>
<text x="65.6" y="111.3">4</text>
<text x="65.6" y="113.8">8</text>
<text x="65.6" y="108.7">9</text>
<text x="90.7" y="108.7">12</text>
<text x="90.7" y="111.3">5</text>
<text x="90.7" y="113.8">7</text>
<text x="215.5" y="108.7">4</text>
<text x="238.1" y="108.7">5</text>
<text x="266.3" y="108.7">4</text>
<text x="144.8" y="118.7">16V</text>
<text x="152.5" y="118.7">16V</text>
<text x="160.1" y="118.7">16V</text>
<text x="167.7" y="118.7">16V</text>
<text x="269.8" y="138.7">+5V2</text>
<text x="73.2" y="150.6" transform="rotate(-90 73.2 150.6)">17</text>
<text x="75.7" y="150.6" transform="rotate(-90 75.7 150.6)">16</text>
<text x="78.3" y="150.6" transform="rotate(-90 78.3 150.6)">15</text>
<text x="80.8" y="150.6" transform="rotate(-90 80.8 150.6)">14</text>
<text x="83.4" y="150.6" transform="rotate(-90 83.4 150.6)">10</text>
<text x="202.5" y="154.4">1</text>
<text x="222.8" y="154.4">1</text>
<text x="243.1" y="154.4">1</text>
<text x="260.9" y="154.4">1</text>
<text x="279.5" y="154.2">TFT</text>
<text x="28" y="166.7">+12V</text>
<text x="64.3" y="167.1">11</text>
<text x="90.7" y="167.1">13</text>
<text x="158" y="166.7">+5V2</text>
<text x="269.8" y="166.7">+5V2</text>
<text x="65.6" y="169.7">1</text>
<text x="65.6" y="172.2">3</text>
<text x="90.7" y="172.2">6</text>
<text x="90.7" y="169.7">2</text>
<text x="65.6" y="177.3">4</text>
<text x="65.6" y="179.8">8</text>
<text x="65.6" y="174.8">9</text>
<text x="90.7" y="174.8">12</text>
<text x="90.7" y="177.3">5</text>
<text x="90.7" y="179.8">7</text>
<text x="205" y="174.8">1</text>
<text x="225.4" y="174.8">1</text>
<text x="245.7" y="174.8">1</text>
<text x="263.5" y="174.8">1</text>
<text x="144.8" y="184.7">16V</text>
<text x="152.5" y="184.7">16V</text>
<text x="160.1" y="184.7">16V</text>
<text x="167.7" y="184.7">16V</text>
<text x="279.5" y="182.2">KEY</text>
<text x="205.5" y="194.1">Title</text>
<text x="215.7" y="196.6">&lt;Title&gt;</text>
<text x="205.5" y="201.7">Size</text>
<text x="215.7" y="201.7">Document Number</text>
<text x="289.4" y="201.7">Rev</text>
<text x="205.5" y="209.3">Date:</text>
<text x="208.1" y="204.3">A4</text>
<text x="215.7" y="204.3">&lt;Doc&gt;</text>
<text x="218.8" y="209.3">Wednesday, June 04, 2025</text>
<text x="256.3" y="209.3">Sheet</text>
<text x="269" y="209.3">2</text>
<text x="276.7" y="209.3">of</text>
<text x="284.3" y="209.3">2</text>
<text x="291.9" y="204.3">&lt;Rev</text>
</g>
<g font-size="2.3" fill="#000080">
<text x="7.7" y="12.2">J9</text>
<text x="70.2" y="12.2">C6</text>
<text x="70.2" y="15.3">0.1uF</text>
<text x="83.1" y="13.8">U2</text>
<text x="83.4" y="33.6">FSUSB42MUX</text>
<text x="7.7" y="37.6">B4B-PH-K-S</text>
<text x="7.7" y="40.2">J10</text>
<text x="141.5" y="41.7">U4</text>
<text x="197.4" y="41.7">U5</text>
<text x="78.8" y="42.7">U3</text>
<text x="167.7" y="52.9">C10</text>
<text x="223.6" y="52.9">C12</text>
<text x="73.5" y="55.4">C7</text>
<text x="73.5" y="57.7">100uF</text>
<text x="91.5" y="58">LM1117</text>
<text x="111.6" y="55.4">C8</text>
<text x="111.6" y="57.7">100uF</text>
<text x="132.1" y="55.4">C9</text>
<text x="132.1" y="58">0.1uF</text>
<text x="149.9" y="58">RT9742</text>
<text x="167.7" y="55.4">0.1uF</text>
<text x="188" y="55.4">C11</text>
<text x="188" y="58">0.1uF</text>
<text x="205.8" y="58">RT9742</text>
<text x="223.6" y="55.4">0.1uF</text>
<text x="7.7" y="65.6">B4B-PH-K-S</text>
<text x="63.6" y="68.1">R7</text>
<text x="63.6" y="70.7">OPEN</text>
<text x="81.3" y="68.1">R8</text>
<text x="81.3" y="70.7">1K</text>
<text x="66.1" y="85.9">U6</text>
<text x="48.3" y="93.5">C13</text>
<text x="273.1" y="93.5">J11</text>
<text x="47.3" y="98.6">0.1uF</text>
<text x="220.3" y="97.6">U7</text>
<text x="10" y="103.9">JP1</text>
<text x="38.2" y="103.7">R9</text>
<text x="53.4" y="103.7">10K</text>
<text x="96.6" y="103.7">C14</text>
<text x="104.2" y="103.7">0.1uF</text>
<text x="111.8" y="106.2">L1</text>
<text x="25.5" y="108.8">C21</text>
<text x="25.5" y="113.8">10uF</text>
<text x="33.1" y="108.8">C15</text>
<text x="33.1" y="113.8">10uF</text>
<text x="39.4" y="113.6">0.1uF</text>
<text x="40.7" y="108.8">C22</text>
<text x="47.3" y="113.8">0.1uF</text>
<text x="48.3" y="108.8">C24</text>
<text x="111.8" y="108.8">6.5uH</text>
<text x="124.5" y="113.8">R10</text>
<text x="137.2" y="111.3">C16</text>
<text x="144.8" y="111.3">C17</text>
<text x="152.5" y="111.3">C18</text>
<text x="160.1" y="111.3">C19</text>
<text x="167.7" y="111.3">C20</text>
<text x="193.1" y="113.8">C23</text>
<text x="2.1" y="114.1">B2B-XH-A</text>
<text x="71.2" y="118.9">MAX20408</text>
<text x="127.1" y="116.4">51K</text>
<text x="137.2" y="116.4">100pF 47uF</text>
<text x="152.5" y="116.4">47uF</text>
<text x="160.1" y="116.4">47uF</text>
<text x="167.7" y="116.4">47uF</text>
<text x="193.1" y="116.4">0.1uF</text>
<text x="220.5" y="114.9">EMC2301</text>
<text x="265" y="118.9">B4B-XH-A</text>
<text x="124.5" y="131.6">R11</text>
<text x="139.8" y="131.6">R12</text>
<text x="63.6" y="134.2">R13</text>
<text x="63.6" y="136.7">OPEN</text>
<text x="81.3" y="134.2">R14</text>
<text x="81.3" y="136.7">1K</text>
<text x="124.5" y="134.2">10K</text>
<text x="139.8" y="134.2">200K</text>
<text x="280.7" y="142">JP2</text>
<text x="191.8" y="148.4">H5</text>
<text x="212.2" y="148.4">H6</text>
<text x="232.5" y="148.4">H7</text>
<text x="250.3" y="148.4">H8</text>
<text x="66.1" y="151.9">U8</text>
<text x="280.7" y="152.2">B2B-PH-K-S</text>
<text x="48.3" y="159.6">C25</text>
<text x="195.6" y="159.6">M3</text>
<text x="216" y="159.6">M3</text>
<text x="236.3" y="159.6">M3</text>
<text x="254.1" y="159.6">M3</text>
<text x="47.3" y="164.6">0.1uF</text>
<text x="38.2" y="169.7">R15</text>
<text x="53.4" y="169.7">10K</text>
<text x="96.6" y="169.7">C26</text>
<text x="104.2" y="169.7">0.1uF</text>
<text x="111.8" y="172.3">L2</text>
<text x="194.4" y="168.7">H9</text>
<text x="214.7" y="168.7">H10</text>
<text x="235" y="168.7">H11</text>
<text x="252.8" y="168.7">H12</text>
<text x="280.7" y="170">JP3</text>
<text x="25.5" y="174.8">C33</text>
<text x="25.5" y="179.9">10uF</text>
<text x="33.1" y="174.8">C27</text>
<text x="33.1" y="179.9">10uF</text>
<text x="39.4" y="179.6">0.1uF</text>
<text x="40.7" y="174.8">C34</text>
<text x="47.3" y="179.9">0.1uF</text>
<text x="48.3" y="174.8">C35</text>
<text x="111.8" y="174.8">6.5uH</text>
<text x="124.5" y="179.9">R16</text>
<text x="137.2" y="177.3">C28</text>
<text x="144.8" y="177.3">C29</text>
<text x="152.5" y="177.3">C30</text>
<text x="160.1" y="177.3">C31</text>
<text x="167.7" y="177.3">C32</text>
<text x="198.2" y="179.9">M3</text>
<text x="218.5" y="179.9">M3</text>
<text x="238.8" y="179.9">M3</text>
<text x="256.6" y="179.9">M3</text>
<text x="71.2" y="185">MAX20408</text>
<text x="127.1" y="182.4">51K</text>
<text x="137.2" y="182.4">100pF 47uF</text>
<text x="152.5" y="182.4">47uF</text>
<text x="160.1" y="182.4">47uF</text>
<text x="167.7" y="182.4">47uF</text>
<text x="280.7" y="180.1">B2B-PH-K-S</text>
<text x="124.5" y="197.7">R17</text>
<text x="139.8" y="197.7">R18</text>
<text x="124.5" y="200.2">10K</text>
<text x="139.8" y="200.2">200K</text>
</g>
<g font-size="2.3" fill="#004080">
<text x="82.6" y="18.8">VCC</text>
<text x="82.6" y="21.4">SEL</text>
<text x="82.6" y="23.9">D+</text>
<text x="90.4" y="21.4">HSD2+</text>
<text x="91" y="23.9">HSD2-</text>
<text x="94.5" y="18.8">OE</text>
<text x="82.6" y="26.5">D-</text>
<text x="82.6" y="29">GND</text>
<text x="90.4" y="26.5">HSD1+</text>
<text x="91" y="29">HSD1-</text>
<text x="80.1" y="49.3">VIN</text>
<text x="88.9" y="49.3">VOUT</text>
<text x="141" y="49.3">VIN</text>
<text x="147.4" y="49.3">VOUT</text>
<text x="196.9" y="49.3">VIN</text>
<text x="203.2" y="49.3">VOUT</text>
<text x="87.5" y="54.6" transform="rotate(-90 87.5 54.6)">GND</text>
<text x="148.4" y="54.6" transform="rotate(-90 148.4 54.6)">GND</text>
<text x="204.3" y="54.6" transform="rotate(-90 204.3 54.6)">GND</text>
<text x="77.3" y="94.1" transform="rotate(-90 77.3 94.1)">SYNC</text>
<text x="82.4" y="92.3" transform="rotate(-90 82.4 92.3)">VEA</text>
<text x="84.9" y="92.8" transform="rotate(-90 84.9 92.8)">GND</text>
<text x="74.8" y="99" transform="rotate(-90 74.8 99)">SYNCOUT</text>
<text x="79.9" y="96.3" transform="rotate(-90 79.9 96.3)">PGOOD</text>
<text x="12.8" y="107.7">1</text>
<text x="69.9" y="105.2">EN</text>
<text x="69.9" y="107.7">SUP1</text>
<text x="69.9" y="102.7">BIAS</text>
<text x="82.8" y="102.7">OUT</text>
<text x="83.2" y="105.2">BST</text>
<text x="84.9" y="107.7">LX</text>
<text x="219.8" y="102.7">SDA</text>
<text x="219.8" y="105.2">SCL</text>
<text x="219.8" y="107.7">VDD</text>
<text x="226.4" y="102.7">nALERT</text>
<text x="228.8" y="107.7">TACH</text>
<text x="230.6" y="105.2">CLK</text>
<text x="12.8" y="110.3">2</text>
<text x="69.9" y="112.8">PGND1</text>
<text x="69.9" y="110.3">SUP2</text>
<text x="79.8" y="112.8">PGND2</text>
<text x="84.8" y="110.3">FB</text>
<text x="219.8" y="110.3">GND</text>
<text x="229.4" y="110.3">PWM</text>
<text x="69.9" y="115.4">PGND4</text>
<text x="79.8" y="115.4">PGND3</text>
<text x="280.7" y="145.8">1</text>
<text x="280.7" y="148.4">2</text>
<text x="77.3" y="160.1" transform="rotate(-90 77.3 160.1)">SYNC</text>
<text x="82.4" y="158.3" transform="rotate(-90 82.4 158.3)">VEA</text>
<text x="84.9" y="158.8" transform="rotate(-90 84.9 158.8)">GND</text>
<text x="74.8" y="165" transform="rotate(-90 74.8 165)">SYNCOUT</text>
<text x="79.9" y="162.3" transform="rotate(-90 79.9 162.3)">PGOOD</text>
<text x="69.9" y="171.2">EN</text>
<text x="69.9" y="173.8">SUP1</text>
<text x="69.9" y="168.7">BIAS</text>
<text x="82.8" y="168.7">OUT</text>
<text x="83.2" y="171.2">BST</text>
<text x="84.9" y="173.8">LX</text>
<text x="280.7" y="173.8">1</text>
<text x="69.9" y="178.9">PGND1</text>
<text x="69.9" y="176.3">SUP2</text>
<text x="79.8" y="178.9">PGND2</text>
<text x="84.8" y="176.3">FB</text>
<text x="280.7" y="176.3">2</text>
<text x="69.9" y="181.4">PGND4</text>
<text x="79.8" y="181.4">PGND3</text>
</g>
</svg>
